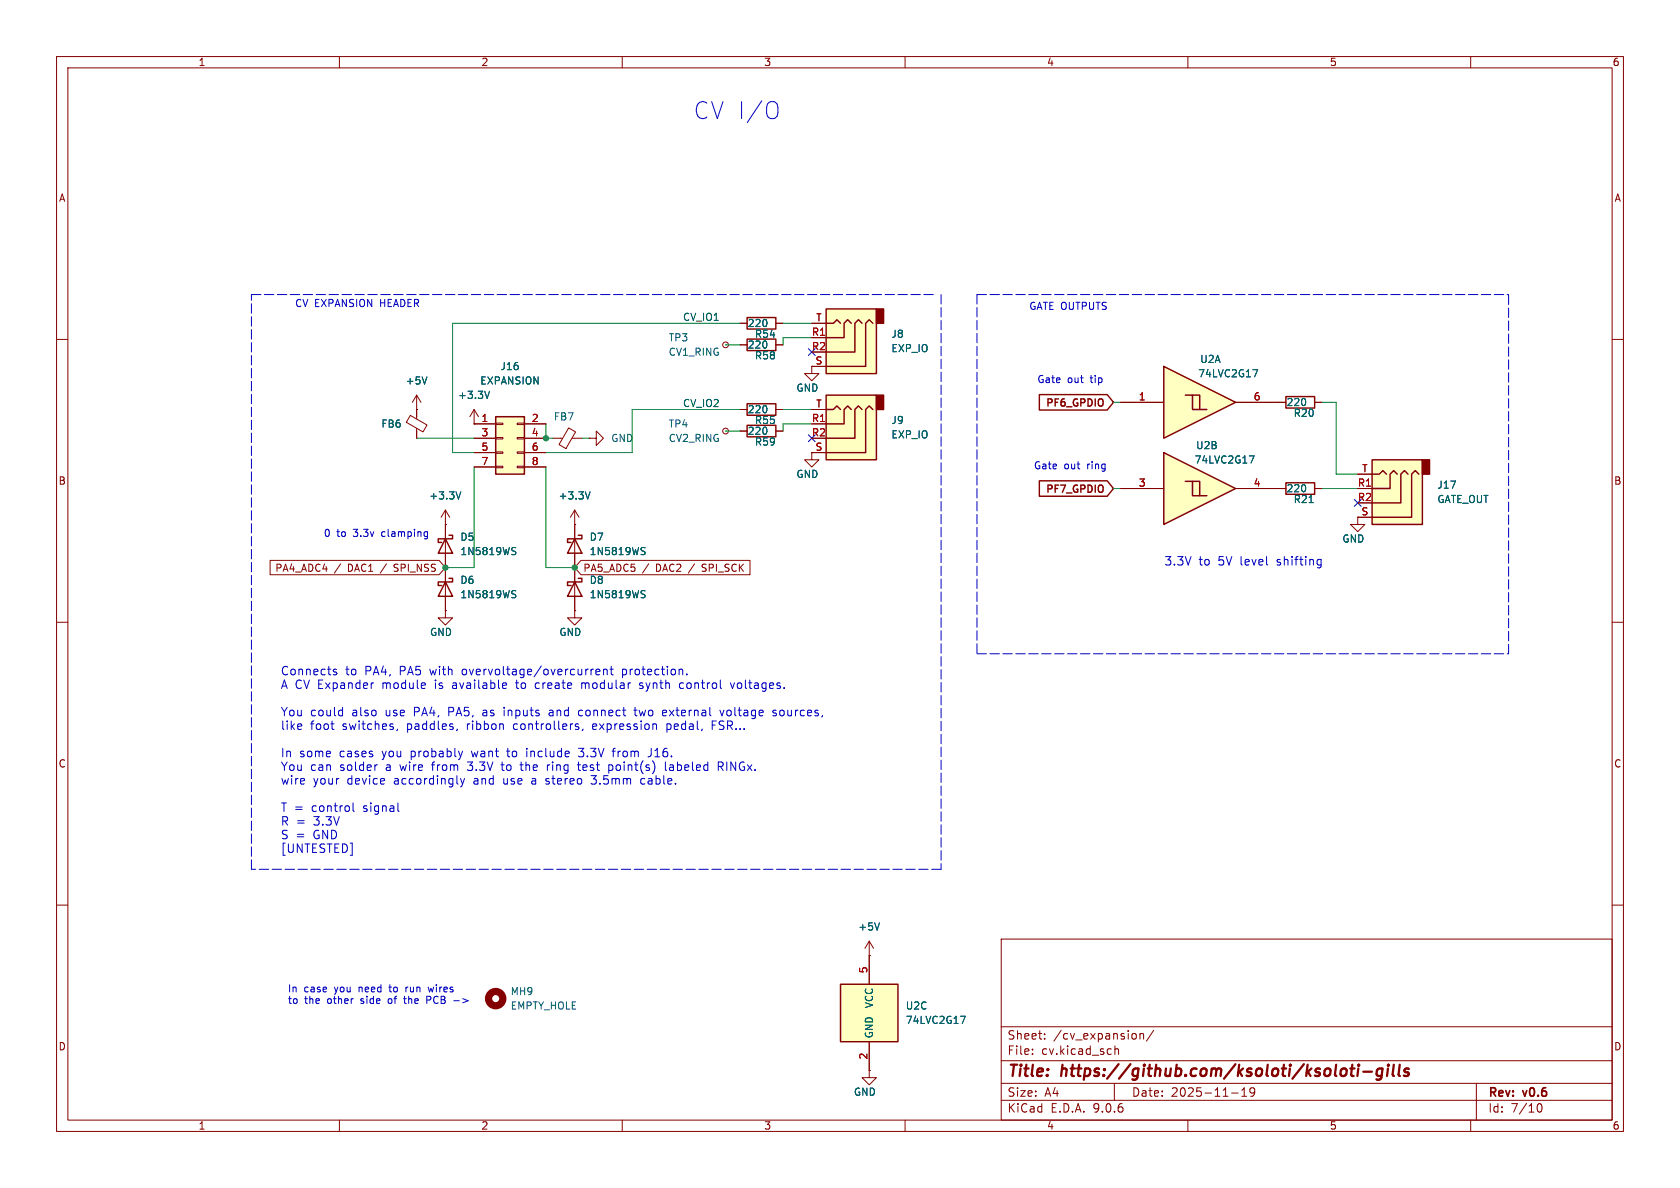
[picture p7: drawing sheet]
<svg xmlns="http://www.w3.org/2000/svg" width="297mm" height="210mm" viewBox="0 0 297 210" stroke-linecap="round" stroke-linejoin="round" font-family="sans-serif">
<g fill="none" stroke="#840000" stroke-width=".18">
<path d="M10 10h277v190h-277zM12 12h273v186h-273zM60 10v2M110 10v2M160 10v2M210 10v2M260 10v2M10 60h2M285 60h2M10 110h2M101.6 100.3v7.7M285 110h2"/>
<path d="M10 160h2M177 166h108v32h-108zM285 160h2M60 198v2M110 198v2M160 198v2M177 194.5h108M177 191.5h108M177 187.5h108M177 181.5h108M182.5 186.3v.1M182.5 185.5v.1"/>
<path d="M184.7 183.6v.1M184.7 182.8v.1M197 191.5v3M197.1 184.9v1.5M197.1 185.5l.2-.1 .4 .1v.9M201.5 182.7v1M201.5 182.8l.2-.1 .4 .1 .1 .9M204 182.1l-1.3 2M210 198v2M217.7 193.2h1.2M219.5 193.8h.9M219.5 192.7l.5-.4v1.5"/>
<path d="M221 192.4v.5l.1 .3h.4l.3-.3M221.7 192.4a.99 .99 0 0 1-.3 1.4h-.3M260 198v2M261 191.5v6.5M271.7 195.7l.2-.5 .2-.1a.81 .81 0 0 1 .6 .6 .81 .81 0 0 1-.3 .8h-.4l-.3-.5"/>
</g>
<g fill="none" stroke="#840000" stroke-width=".4">
<path d="M238.7 188.9h.8M238.9 190.1l.4 .1M239.1 188.2l-.2 1.7M240.1 188.9l-.1 1.3M240.2 188.2v.2M240.2 188.2l-.1 .1 .1 .1M240.2 188.2l.1 .1-.1 .1M241 189.4h1.5M244.4 189a.66 .66 0 0 0-1 .3l-.1 .5 .2 .3 .2 .1 .6-.1M244.4 188.9l-.2 1.6a.6 .6 0 0 1-.9 .3M245.4 188.9l-.2 1.3M245.5 188.2l-.1 .2"/>
<path d="M245.5 188.2l-.2 .1 .1 .1M245.5 188.2v.1l-.1 .1M246.4 188.2l-.2 1.7 .2 .3M247.5 188.2l-.3 1.7 .3 .3M249.1 189a.49 .49 0 0 0-.8 .3v.1l.7 .2 .1 .3-.4 .3-.5-.1"/>
</g>
<path d="M101.6 102.9l1.3 2.5h-2.6zM102.2 102.2h.7v.7h-2.6v.6h.7" fill="none" stroke="#840000" stroke-width=".25"/>
<path d="M113.6 105l.3 .1 .1 .3-.2 .3h-.3M113.6 104.4l.4 .1" fill="none" stroke="#006464" stroke-width=".18"/>
<path d="M148.6 174h10.1v10.2h-10.1z" fill="#ffffc2"/>
<path d="M132.1 71.4h5.1v2h-5.1zM132.1 75.2h5.1v2h-5.1zM78.7 95.3l1.3 2.5h-2.5zM79.4 94.6h.6v.7h-2.5v.6h.6M78.7 102.9l1.3 2.5h-2.5zM79.4 102.2h.6v.7h-2.5v.6h.6M148.6 174h10.1v10.2h-10.1z" fill="none" stroke="#840000" stroke-width=".25"/>
<g fill="none" stroke="#840000" stroke-width=".18">
<path d="M130.8 72.4h1.3M130.8 76.2h1.3M137.2 72.4h1.2M137.2 76.2h1.2M143.5 64.8v1.2h1.3l-1.3 1.3-1.3-1.3h1.3M143.5 64.8h.1M78.7 92.7h.1M78.7 90.2v17.8M78.7 90.2l-.7 1.2M78.7 90.2l.8 1.2M143.5 80v1.3h1.3l-1.3 1.3-1.3-1.3h1.3M143.5 80h.1"/>
<path d="M153.7 168.9v5.1M153.7 184.2v5"/>
</g>
<path d="M81.5 86.9l-.5 1.3M90.7 97.4l.4 .1 .1 .3-.3 .3h-.3M90.7 96.8h.5M90.7 105l.4 .1 .1 .3-.3 .3h-.3M90.7 104.4l.5 .1M169.8 179.6h.9l-.6 1.3" fill="none" stroke="#006464" stroke-width=".18"/>
<circle cx="87.6" cy="176.5" r="1.27" fill="none" stroke="#840000" stroke-width="1.3"/>
<path d="M146 69.9h8.9v11.4h-8.9z" fill="#ffffc2"/>
<path d="M154.9 69.9h1.3v2.5h-1.3z" fill="#840000" stroke="#840000" stroke-width=".25"/>
<path d="M146 69.9h8.9v11.4h-8.9zM146 72.4h1.3l.7-.6 .6 .6M150.5 72.4l-.6-.6-.7 .6v2.5h-3.2M152.4 72.4l-.6-.6-.7 .6v5.1h-5.1M154.3 72.4l-.6-.6-.7 .6v7.6h-7" fill="none" stroke="#840000" stroke-width=".25"/>
<path d="M143.5 74.9h2.5M143.5 72.4h2.5M143.5 80h2.5" fill="none" stroke="#840000" stroke-width=".18"/>
<path d="M146 54.6h8.9v11.4h-8.9z" fill="#ffffc2"/>
<path d="M154.9 54.6h1.3v2.6h-1.3z" fill="#840000" stroke="#840000" stroke-width=".25"/>
<path d="M146 54.6h8.9v11.4h-8.9zM146 57.2h1.3l.7-.7 .6 .7M150.5 57.2l-.6-.7-.7 .7v2.5h-3.2M152.4 57.2l-.6-.7-.7 .7v5h-5.1M154.3 57.2l-.6-.7-.7 .7v7.6h-7M101.6 95.3l1.3 2.5h-2.6zM102.2 94.6h.7v.7h-2.6v.6h.7" fill="none" stroke="#840000" stroke-width=".25"/>
<g fill="none" stroke="#840000" stroke-width=".18">
<path d="M143.5 59.7h2.5M143.5 57.2h2.5M143.5 64.8h2.5M101.6 92.7h.1M101.6 90.2l-.8 1.2M101.6 90.2l.8 1.2M101.6 90.2v10.1M240 91.4v1.3h1.3l-1.3 1.3-1.2-1.3h1.2M240 91.4h.1M101.6 108v1.2h1.3l-1.3 1.3-1.3-1.3h1.3M101.6 108h.1M153.7 189.2v1.3h1.2l-1.2 1.3-1.3-1.3h1.3"/>
<path d="M153.7 189.2h.1"/>
</g>
<path d="M104.3 86.9l-.4 1.3M113.6 97.4l.3 .1 .1 .3-.2 .3h-.3M113.6 96.8h.4" fill="none" stroke="#006464" stroke-width=".18"/>
<path d="M242.6 81.3h8.9v11.4h-8.9z" fill="#ffffc2"/>
<path d="M251.5 81.3h1.2v2.5h-1.2z" fill="#840000" stroke="#840000" stroke-width=".25"/>
<path d="M227.3 85.3h5.1v2.1h-5.1zM242.6 81.3h8.9v11.4h-8.9zM242.6 83.8h1.2l.7-.6 .6 .6M247 83.8l-.6-.6-.7 .6v2.6h-3.1M248.9 83.8l-.6-.6-.7 .6v5.1h-5M250.8 83.8l-.6-.6-.6 .6v7.6h-7" fill="none" stroke="#840000" stroke-width=".25"/>
<path d="M226.1 86.4h1.2M232.4 86.4h1.3M240 91.4h2.6M240 86.4h2.6M240 83.8h2.6" fill="none" stroke="#840000" stroke-width=".18"/>
<path d="M231.4 88.8h.8" fill="none" stroke="#006464" stroke-width=".18"/>
<g fill="#ffffc2">
<path d="M205.7 80l12.7 6.4-12.7 6.3z"/>
<path d="M209.5 85.1l3.9 2.5h-2.6v-2.5z"/>
<path d="M210.8 85.1h1.3v2.5z"/>
</g>
<path d="M205.7 80l12.7 6.4-12.7 6.3zM209.5 85.1h1.3v2.5h2.6M210.8 85.1h1.3v2.5" fill="none" stroke="#840000" stroke-width=".25"/>
<path d="M198.1 86.4h7.6M218.4 86.4h7.7" fill="none" stroke="#840000" stroke-width=".18"/>
<path d="M220.9 80.6h.8l-.5 1.3" fill="none" stroke="#006464" stroke-width=".18"/>
<g fill="#ffffc2">
<path d="M205.7 64.8l12.7 6.3-12.7 6.4z"/>
<path d="M209.5 69.9l3.9 2.5h-2.6v-2.5z"/>
<path d="M210.8 69.9h1.3v2.5z"/>
</g>
<path d="M132.1 56.1h5.1v2.1h-5.1zM132.1 59.9h5.1v2.1h-5.1zM205.7 64.8l12.7 6.3-12.7 6.4zM209.5 69.9h1.3v2.5h2.6M210.8 69.9h1.3v2.5M227.3 70.1h5.1v2h-5.1z" fill="none" stroke="#840000" stroke-width=".25"/>
<g fill="none" stroke="#840000" stroke-width=".18">
<path d="M130.8 57.2h1.3M137.2 57.2h1.2M72.5 73.4l3 1.7-.7 1.3-3-1.7zM73.7 72.4h.1M73.7 69.9l-.8 1.2M73.7 69.9l.7 1.2M73.7 69.9v4.1M73.7 75.7v1.8M130.8 61h1.3M137.2 61h1.2M198.1 71.1h7.6M218.4 71.1h8.9"/>
<path d="M232.4 71.1h1.3M78.7 108v1.2h1.3l-1.3 1.3-1.2-1.3h1.2M78.7 108h.1"/>
</g>
<path d="M75.5 66.6l-.4 1.3M221.5 65.3h.8l-.5 1.3" fill="none" stroke="#006464" stroke-width=".18"/>
<path d="M87.6 73.7h5.1v10.1h-5.1z" fill="#ffffc2"/>
<path d="M87.6 73.7h5.1v10.1h-5.1zM183.7 69.8h12l1.1 1.3-1.1 1.4h-12zM183.7 85h12l1.1 1.4-1.1 1.3h-12z" fill="none" stroke="#840000" stroke-width=".25"/>
<g fill="none" stroke="#840000" stroke-width=".18">
<path d="M130.8 57.2h1.3M137.2 57.2h1.2M143.5 59.7h2.5M143.5 57.2h2.5M73.7 72.4h.1M73.7 72.4v1.3M73.7 76.2v1.3M83.8 74.9h.1M83.8 74.9h3.8M83.8 77.5h3.8M83.8 72.4l-.7 1.3M83.8 72.4l.8 1.3"/>
<path d="M83.8 72.4v2.5M87.6 74.8h1.3v.3h-1.3zM87.6 77.3h1.3v.3h-1.3zM87.6 79.9h1.3v.2h-1.3zM91.4 74.8h1.3v.3h-1.3zM91.4 77.3h1.3v.3h-1.3zM91.4 79.9h1.3v.2h-1.3zM92.7 74.9h3.8M92.7 77.5h3.8M97.8 77.5h1.6M100.5 75.6l1.3 .8-1.7 2.9-1.3-.7zM101.1 77.5h1.8"/>
<path d="M104.1 77.5h1.3v-1.3l1.3 1.3-1.3 1.2v-1.2M104.1 77.5h.1M128.3 61h.1M128.3 76.2h.1M130.8 61h1.3M130.8 72.4h1.3M130.8 76.2h1.3M137.2 61h1.2M137.2 72.4h1.2M137.2 76.2h1.2M143.5 64.8h.1M143.5 74.9h2.5"/>
<path d="M143.5 64.8h2.5M143.5 72.4h2.5M198.1 71.1h7.6M218.4 71.1h8.9M232.4 71.1h1.3M47.7 99.1h29.9l1.1 1.2-1.1 1.3h-29.9zM78.7 92.7h.1M78.7 92.7v2.6M78.7 97.8v5.1M83.8 80h3.8M83.8 82.6h3.8M87.6 82.4h1.3v.3h-1.3z"/>
<path d="M91.4 82.4h1.3v.3h-1.3zM92.7 80h3.8M92.7 82.6h3.8M101.6 92.7h.1M101.6 92.7v2.6M101.6 97.8v5.1M102.7 99.1h29.9v2.5h-29.9l-1.1-1.3zM143.5 80h.1M143.5 80h2.5M198.1 86.4h7.6M218.4 86.4h8.9M232.4 86.4h1.3"/>
<path d="M240 91.4h.1M240 91.4h2.6M240 86.4h2.6M240 83.8h2.6M78.7 108h.1M78.7 105.4v2.6M101.6 108h.1M101.6 105.4v2.6M153.7 168.9h.1M153.7 166.4l-.8 1.2M153.7 166.4l.7 1.2M153.7 166.4v7.6"/>
<path d="M153.7 189.2h.1M153.7 184.2v5"/>
<circle cx="128.3" cy="76.2" r=".51"/>
<circle cx="128.3" cy="61" r=".51"/>
</g>
<g fill="none" stroke="#006464" stroke-width=".18">
<path d="M75.5 66.6l-.4 1.3M86.5 69.2l-.4 1.2M221.5 65.3h.8l-.5 1.3M81.5 86.9l-.5 1.3M90.7 97.4l.4 .1 .1 .3-.3 .3h-.3M90.7 96.8h.5M104.3 86.9l-.4 1.3M113.6 97.4l.3 .1 .1 .3-.2 .3h-.3M113.6 96.8h.4M220.9 80.6h.8l-.5 1.3M231.4 88.8h.8M90.7 105l.4 .1 .1 .3-.3 .3h-.3"/>
<path d="M90.7 104.4l.5 .1M113.6 105l.3 .1 .1 .3-.2 .3h-.3M113.6 104.4l.4 .1M155.5 163.1l-.4 1.3M169.8 179.6h.9l-.6 1.3"/>
</g>
<path d="M44.4 52.1h120.7M166.4 52.1v101.6M172.7 52.1v63.5M172.7 52.1h94M172.7 115.6h94M266.7 115.6v-63.5M44.4 153.7v-101.6M166.4 153.7h-122" fill="none" stroke="#0000c2" stroke-width=".18" stroke-dasharray="1.7 .6"/>
<g fill="none" stroke="#009600" stroke-width=".18">
<path d="M130.8 57.2h-50.8v22.8h3.8M138.4 57.2h5.1M143.5 59.7h-5.1v1.3M73.7 77.5h10.1M96.5 74.9v2.6h1.3M102.9 77.5h1.2M128.3 76.2h2.5M128.3 61h2.5M130.8 72.4h-19v7.6h-15.3M138.4 72.4h5.1M143.5 74.9h-5.1v1.3M196.8 71.1h1.3"/>
<path d="M233.7 71.1h2.5v12.7h3.8M83.8 82.6v17.7h-5.1M96.5 82.6v17.7h5.1M196.8 86.4h1.3M233.7 86.4h6.3"/>
</g>
<path d="M142.9 76.9l1.2 1.2M142.9 61.6l1.2 1.2M144.1 76.9l-1.2 1.2M144.1 61.6l-1.2 1.2M239.4 88.3l1.2 1.2M240.6 88.3l-1.2 1.2" fill="none" stroke="#000084" stroke-width=".18"/>
<g fill="none" stroke="#0000c2" stroke-width=".18">
<path d="M136.8 18l.3 .1a2.13 2.13 0 0 1 0 2.7l-.3 .2M75.2 94l.4 .1M75.6 94v1l-.3 .3M75.6 94.8h-.4M233.1 98.9l.5 .1M233.6 98.9v1.2l-.2 .2-.3 .1M233.6 99.8l-.5 .1M59 118.7l.5 .2 .1 .2-.3 .2-.4-.1M59 118.4h.5M104.9 118.3l-.3 .1M105.3 118.8l.8-.1-.1-.3-.4-.1-.3 .2 .1 .7h.6M106.7 118.4l.2-.1 .4 .1v.9"/>
<path d="M106.7 118.3v1M107.8 118.3h.6M108.1 117.8v1.3l.3 .2M121.4 119.2v.1M53.3 128v.3l-.7 .2M58.5 128h.6M58.9 129h.2M60.4 125.5l.2 .1M60.6 125v1.5M60.6 126.5h-.2M66.1 120.7l-.3 .1M66.7 135.2l-.3 .1"/>
<path d="M70.3 128.9l-.2 .3M80.8 128.9l-.1 .3M81.4 137.6l.4 1M81.8 132.8l-.4 1M81.8 138.6l-.2 .4-.2 .1M82.1 137.6l-.3 1M88.6 135.2h.5M89.1 120.7l.4 .1 .1 .3-.8 .1M89.1 125v.2M89.1 125.5v1M89.5 121.6l-.4 .1M91.9 135.2h.6"/>
<path d="M92.1 134.7v1.3l.2 .2M93.1 132.3v.1M93.1 132.8v1M94.7 120.9v.7M96.5 138.5l.1 .1M96.6 137.7v.3M96.8 135.2v1M97.2 135.2l-.3 .1-.1 .2M97.6 125.5l-.5 .1M97.6 126h-.3a.29 .29 0 0 0-.3 .3 .29 .29 0 0 0 .3 .2h.3M101.9 128h.4M101.9 128.5h.4v.2l-.2 .3h-.3"/>
<path d="M102.1 135.2h.5M102.3 132.3h.9M102.3 133.6l.2 .2h.4M102.3 134.7v1.3l.3 .2M102.8 120.7v1M102.8 125.5l-.4 .1-.1 .2v.6l.5 .1M103.1 128.9l-.2 .3M103.1 120.7l-.3 .2M104.5 138.5l.2 .1h.4M107.6 135.3l.5-.1 .2 .3M107.6 135.2v1.5M108.2 132.8h.6"/>
<path d="M108.3 135.9l-.2 .3-.5-.1M108.8 132.3l-.4 .2v1.3M112.1 125.5h.5M112.3 125v1.3l.3 .2M113.1 121.6l.4 .1M113.5 120.7l-.4 .1v.1v.2l.4 .1M113.8 137.6l-.4 .1-.1 .2v.6l.5 .1M115.1 133.4a.48 .48 0 0 1-.5 .4M116 128l.1 1M117.2 125.6l.4-.1 .2 .3M117.2 126.5h.6M117.6 134.7v1.3l.2 .2"/>
<path d="M117.8 125.9l-.7 .1M117.9 128v1.5M117.9 128.9l.2 .1M118.1 128h-.2M118.6 135.6a.29 .29 0 0 0-.3 .3 .29 .29 0 0 0 .3 .3M118.6 135.2l-.2 .1M120.7 120.7l-.4 .1-.2 .2 .1 .6 .5 .1M125.9 128.2h.5M126.6 127.5h-.7v1.5M127 135.5l.7-.1 .1-.2v-.4l-.2-.1h-.6v1.5M127.3 125.5l.3 1 .4-1M127.3 135.5l.5 .7"/>
<path d="M129.1 120.7l.4 1 .3-1M137.2 125.6l-.4-.1-.2 .3 .1 .2 .5 .1v.4h-.6M62.4 141.9v1.3l.2 .2M70.3 143.2l.3 .2M71.3 176.5h.5M71.5 176.1l.1 1.2M71.8 174.5v.8M72 174.5l-.2 .2M75.5 176.8h.4M75.7 174.5l.2 .8 .3-.6M75.9 176.1h-.4v1.3M80.2 176.9h1"/>
</g>
<g fill="#009600" stroke="#009600" stroke-width=".18">
<circle cx="101.6" cy="100.3" r=".46"/>
<circle cx="78.7" cy="100.3" r=".46"/>
<circle cx="96.5" cy="77.5" r=".46"/>
</g>
<text font-size="4.2" fill="#0000c2" x="122.4" y="21.3">CV I/O</text>
<g font-size="2.8" fill="#840000">
<text x="178" y="190.9">Title:</text>
<text x="187.7" y="190.9">https://github.com/ksoloti/ksoloti-gills</text>
</g>
<g font-size="2.1" fill="#0000c2">
<text x="205.7" y="100.1">3.3V</text>
<text x="211.9" y="100.1">to</text>
<text x="215.4" y="100.1">5V level</text>
<text x="226" y="100.1">shifting</text>
<text x="49.5" y="119.5">Connects</text>
<text x="61" y="119.5">to</text>
<text x="64.6" y="119.5">PA4,</text>
<text x="70.8" y="119.5">PA5</text>
<text x="76.3" y="119.5">with</text>
<text x="82.1" y="119.5">overvoltage/overcurrent</text>
<text x="110.5" y="119.5">protection.</text>
<text x="49.5" y="121.9">A CV Expander</text>
<text x="67.7" y="121.9">module</text>
<text x="77.2" y="121.9">is</text>
<text x="80.4" y="121.9">available</text>
<text x="91.8" y="121.9">to</text>
<text x="95.3" y="121.9">create</text>
<text x="103.6" y="121.9">modular</text>
<text x="114.1" y="121.9">synth</text>
<text x="121.3" y="121.9">control</text>
<text x="130.5" y="121.9">voltages.</text>
<text x="49.5" y="126.7">You</text>
<text x="49.5" y="129.1">like</text>
<text x="54.8" y="126.7">could</text>
<text x="54.8" y="129.1">foot</text>
<text x="60.6" y="129.1">switches,</text>
<text x="62.3" y="126.7">also</text>
<text x="68.3" y="126.7">use</text>
<text x="72.1" y="129.1">paddles,</text>
<text x="73.4" y="126.7">PA4,</text>
<text x="79.7" y="126.7">PA5,</text>
<text x="82.8" y="129.1">ribbon</text>
<text x="85.9" y="126.7">as</text>
<text x="89.8" y="126.7">inputs</text>
<text x="91.2" y="129.1">controllers,</text>
<text x="97.9" y="126.7">and</text>
<text x="103.3" y="126.7">connect</text>
<text x="105.3" y="129.1">expression</text>
<text x="113.4" y="126.7">two</text>
<text x="118.5" y="126.7">external</text>
<text x="118.6" y="129.1">pedal,</text>
<text x="126.7" y="129.1">FSR...</text>
<text x="128.8" y="126.7">voltage</text>
<text x="138.3" y="126.7">sources,</text>
<text x="49.5" y="134">In</text>
<text x="49.5" y="136.4">You</text>
<text x="52.9" y="134">some</text>
<text x="54.8" y="136.4">can</text>
<text x="60.1" y="134">cases</text>
<text x="60.1" y="136.4">solder</text>
<text x="67.7" y="134">you</text>
<text x="68.4" y="136.4">a</text>
<text x="71" y="136.4">wire</text>
<text x="72.9" y="134">probably</text>
<text x="76.8" y="136.4">from</text>
<text x="83.3" y="136.4">3.3V</text>
<text x="83.8" y="134">want</text>
<text x="89.4" y="136.4">to</text>
<text x="90.3" y="134">to</text>
<text x="92.9" y="136.4">the</text>
<text x="93.8" y="134">include</text>
<text x="97.7" y="136.4">ring</text>
<text x="103.2" y="134">3.3V</text>
<text x="103.4" y="136.4">test</text>
<text x="108.9" y="136.4">point(s)</text>
<text x="109.4" y="134">from</text>
<text x="115.8" y="134">J16.</text>
<text x="119.1" y="136.4">labeled</text>
<text x="128.6" y="136.4">RINGx.</text>
<text x="49.5" y="138.8">wire</text>
<text x="49.5" y="143.6">T =</text>
<text x="55.1" y="143.6">control</text>
<text x="55.3" y="138.8">your</text>
<text x="61.4" y="138.8">device</text>
<text x="64.4" y="143.6">signal</text>
<text x="69.8" y="138.8">accordingly</text>
<text x="84" y="138.8">and</text>
<text x="89.4" y="138.8">use</text>
<text x="94.5" y="138.8">a</text>
<text x="97.2" y="138.8">stereo</text>
<text x="105.4" y="138.8">3.5mm</text>
<text x="114.3" y="138.8">cable.</text>
<text x="49.5" y="146.1">R =</text>
<text x="49.5" y="148.5">S =</text>
<text x="55.4" y="148.5">GND</text>
<text x="55.5" y="146.1">3.3V</text>
<text x="49.5" y="150.9">[UNTESTED]</text>
</g>
<g font-size="2.1" fill="#840000">
<text x="178" y="184">Sheet:</text>
<text x="186.2" y="184">/cv_expansion/</text>
<text x="178" y="186.7">File:</text>
<text x="184.1" y="186.7">cv.kicad_sch</text>
<text x="178" y="196.9">KiCad</text>
<text x="178" y="194.1">Size:</text>
<text x="184.7" y="194.1">A4</text>
<text x="185.7" y="196.9">E.D.A.</text>
<text x="193.3" y="196.9">9.0.6</text>
<text x="200" y="194.1">Date:</text>
<text x="207" y="194.1">2025-11-19</text>
<text x="263" y="194.3">Rev:</text>
<text x="263" y="196.9">Id:</text>
<text x="267.1" y="196.9">7/10</text>
<text x="269.4" y="194.3">v0.6</text>
</g>
<g font-size="1.8" fill="#840000">
<text x="35" y="11.9">1</text>
<text x="85" y="11.9">2</text>
<text x="135" y="11.9">3</text>
<text x="185" y="11.9">4</text>
<text x="235" y="11.9">5</text>
<text x="285" y="11.9">6</text>
<text x="10.3" y="35.9">A</text>
<text x="285.3" y="35.9">A</text>
<text x="184.6" y="72.2">PF6_GPDIO</text>
<text x="10.3" y="85.9">B</text>
<text x="184.6" y="87.5">PF7_GPDIO</text>
<text x="285.3" y="85.9">B</text>
<text x="48.6" y="101.3">PA4_ADC4</text>
<text x="59.1" y="101.3">/</text>
<text x="61.6" y="101.3">DAC1</text>
<text x="67.6" y="101.3">/</text>
<text x="70.1" y="101.3">SPI_NSS</text>
<text x="103" y="101.3">PA5_ADC5</text>
<text x="113.6" y="101.3">/</text>
<text x="116.1" y="101.3">DAC2</text>
<text x="122.1" y="101.3">/</text>
<text x="124.6" y="101.3">SPI_SCK</text>
<text x="10.3" y="135.9">C</text>
<text x="285.3" y="135.9">C</text>
<text x="10.3" y="185.9">D</text>
<text x="285.3" y="185.9">D</text>
<text x="35" y="199.9">1</text>
<text x="85" y="199.9">2</text>
<text x="135" y="199.9">3</text>
<text x="185" y="199.9">4</text>
<text x="235" y="199.9">5</text>
<text x="285" y="199.9">6</text>
</g>
<g font-size="1.8" fill="#0000c2">
<text x="52.1" y="54.4">CV EXPANSION</text>
<text x="67.3" y="54.4">HEADER</text>
<text x="181.9" y="54.9">GATE OUTPUTS</text>
<text x="183.3" y="67.9">Gate</text>
<text x="188.7" y="67.9">out</text>
<text x="192.9" y="67.9">tip</text>
<text x="182.7" y="83.2">Gate</text>
<text x="188.1" y="83.2">out</text>
<text x="192.3" y="83.2">ring</text>
<text x="57.1" y="95">0</text>
<text x="59.5" y="95">to</text>
<text x="62.6" y="95">3.3v</text>
<text x="67.7" y="95">clamping</text>
<text x="50.8" y="175.5">In</text>
<text x="50.8" y="177.6">to</text>
<text x="53.7" y="175.5">case</text>
<text x="53.8" y="177.6">the</text>
<text x="58" y="177.6">other</text>
<text x="59.2" y="175.5">you</text>
<text x="63.7" y="175.5">need</text>
<text x="64" y="177.6">side</text>
<text x="69.1" y="177.6">of</text>
<text x="69.3" y="175.5">to</text>
<text x="72.1" y="177.6">the</text>
<text x="72.4" y="175.5">run</text>
<text x="76.3" y="177.6">PCB</text>
<text x="76.6" y="175.5">wires</text>
<text x="81.3" y="177.6">-&gt;</text>
</g>
<g font-size="1.8" fill="#0f0f0f">
<text x="120.6" y="56.8">CV_IO1</text>
<text x="120.6" y="72">CV_IO2</text>
</g>
<g font-size="1.8" fill="#006464">
<text x="132.1" y="58">220</text>
<text x="133.4" y="59.9">R54</text>
<text x="157.5" y="59.9">J8</text>
<text x="88.4" y="65.6">J16</text>
<text x="118.1" y="60.6">TP3</text>
<text x="118.1" y="63.1">CV1_RING</text>
<text x="132.1" y="61.8">220</text>
<text x="133.4" y="63.7">R58</text>
<text x="157.5" y="62.5">EXP_IO</text>
<text x="212.1" y="64.4">U2A</text>
<text x="71.6" y="68.2">+5V</text>
<text x="80.9" y="70.7">+3.3V</text>
<text x="84.8" y="68.2">EXPANSION</text>
<text x="140.7" y="69.4">GND</text>
<text x="211.7" y="66.9">74LVC2G17</text>
<text x="227.3" y="72">220</text>
<text x="67.3" y="75.8">FB6</text>
<text x="97.8" y="74.5">FB7</text>
<text x="118.1" y="75.8">TP4</text>
<text x="132.1" y="73.3">220</text>
<text x="132.1" y="77.1">220</text>
<text x="133.4" y="75.2">R55</text>
<text x="157.5" y="75.2">J9</text>
<text x="157.5" y="77.7">EXP_IO</text>
<text x="228.6" y="73.9">R20</text>
<text x="108" y="78.3">GND</text>
<text x="118.1" y="78.3">CV2_RING</text>
<text x="133.4" y="79">R59</text>
<text x="211.1" y="82.1">74LVC2G17</text>
<text x="211.4" y="79.6">U2B</text>
<text x="75.8" y="88.5">+3.3V</text>
<text x="98.7" y="88.5">+3.3V</text>
<text x="140.7" y="84.7">GND</text>
<text x="227.3" y="87.2">220</text>
<text x="228.6" y="89.1">R21</text>
<text x="254" y="86.6">J17</text>
<text x="254" y="89.1">GATE_OUT</text>
<text x="81.3" y="95.8">D5</text>
<text x="104.1" y="95.8">D7</text>
<text x="81.3" y="98.3">1N5819WS</text>
<text x="104.1" y="98.3">1N5819WS</text>
<text x="237.2" y="96.1">GND</text>
<text x="81.3" y="103.4">D6</text>
<text x="81.3" y="106">1N5819WS</text>
<text x="104.1" y="103.4">D8</text>
<text x="104.1" y="106">1N5819WS</text>
<text x="75.9" y="112.6">GND</text>
<text x="98.8" y="112.6">GND</text>
<text x="151.6" y="164.7">+5V</text>
<text x="90.2" y="178.7">EMPTY_HOLE</text>
<text x="90.2" y="176.1">MH9</text>
<text x="154.5" y="178.3" transform="rotate(-90 154.5 178.3)">VCC</text>
<text x="160" y="178.7">U2C</text>
<text x="154.5" y="183.6" transform="rotate(-90 154.5 183.6)">GND</text>
<text x="160" y="181.2">74LVC2G17</text>
<text x="150.9" y="193.9">GND</text>
</g>
<g font-size="1.8" fill="#a90000">
<text x="143.4" y="59.4">R1</text>
<text x="144.2" y="56.9">T</text>
<text x="143.4" y="62">R2</text>
<text x="144.1" y="64.5">S</text>
<text x="201.2" y="70.9">1</text>
<text x="221.5" y="70.9">6</text>
<text x="85" y="74.7">1</text>
<text x="85" y="77.2">3</text>
<text x="93.9" y="74.7">2</text>
<text x="93.9" y="77.2">4</text>
<text x="143.4" y="77.2">R2</text>
<text x="143.4" y="74.7">R1</text>
<text x="144.2" y="72.1">T</text>
<text x="85" y="79.8">5</text>
<text x="85" y="82.3">7</text>
<text x="93.9" y="79.8">6</text>
<text x="93.9" y="82.3">8</text>
<text x="144.1" y="79.8">S</text>
<text x="240.7" y="83.6">T</text>
<text x="201.2" y="86.1">3</text>
<text x="221.5" y="86.1">4</text>
<text x="240" y="88.6">R2</text>
<text x="240" y="86.1">R1</text>
<text x="240.6" y="91.2">S</text>
<text x="153.4" y="172.2" transform="rotate(-90 153.4 172.2)">5</text>
<text x="153.4" y="187.4" transform="rotate(-90 153.4 187.4)">2</text>
</g>
</svg>
